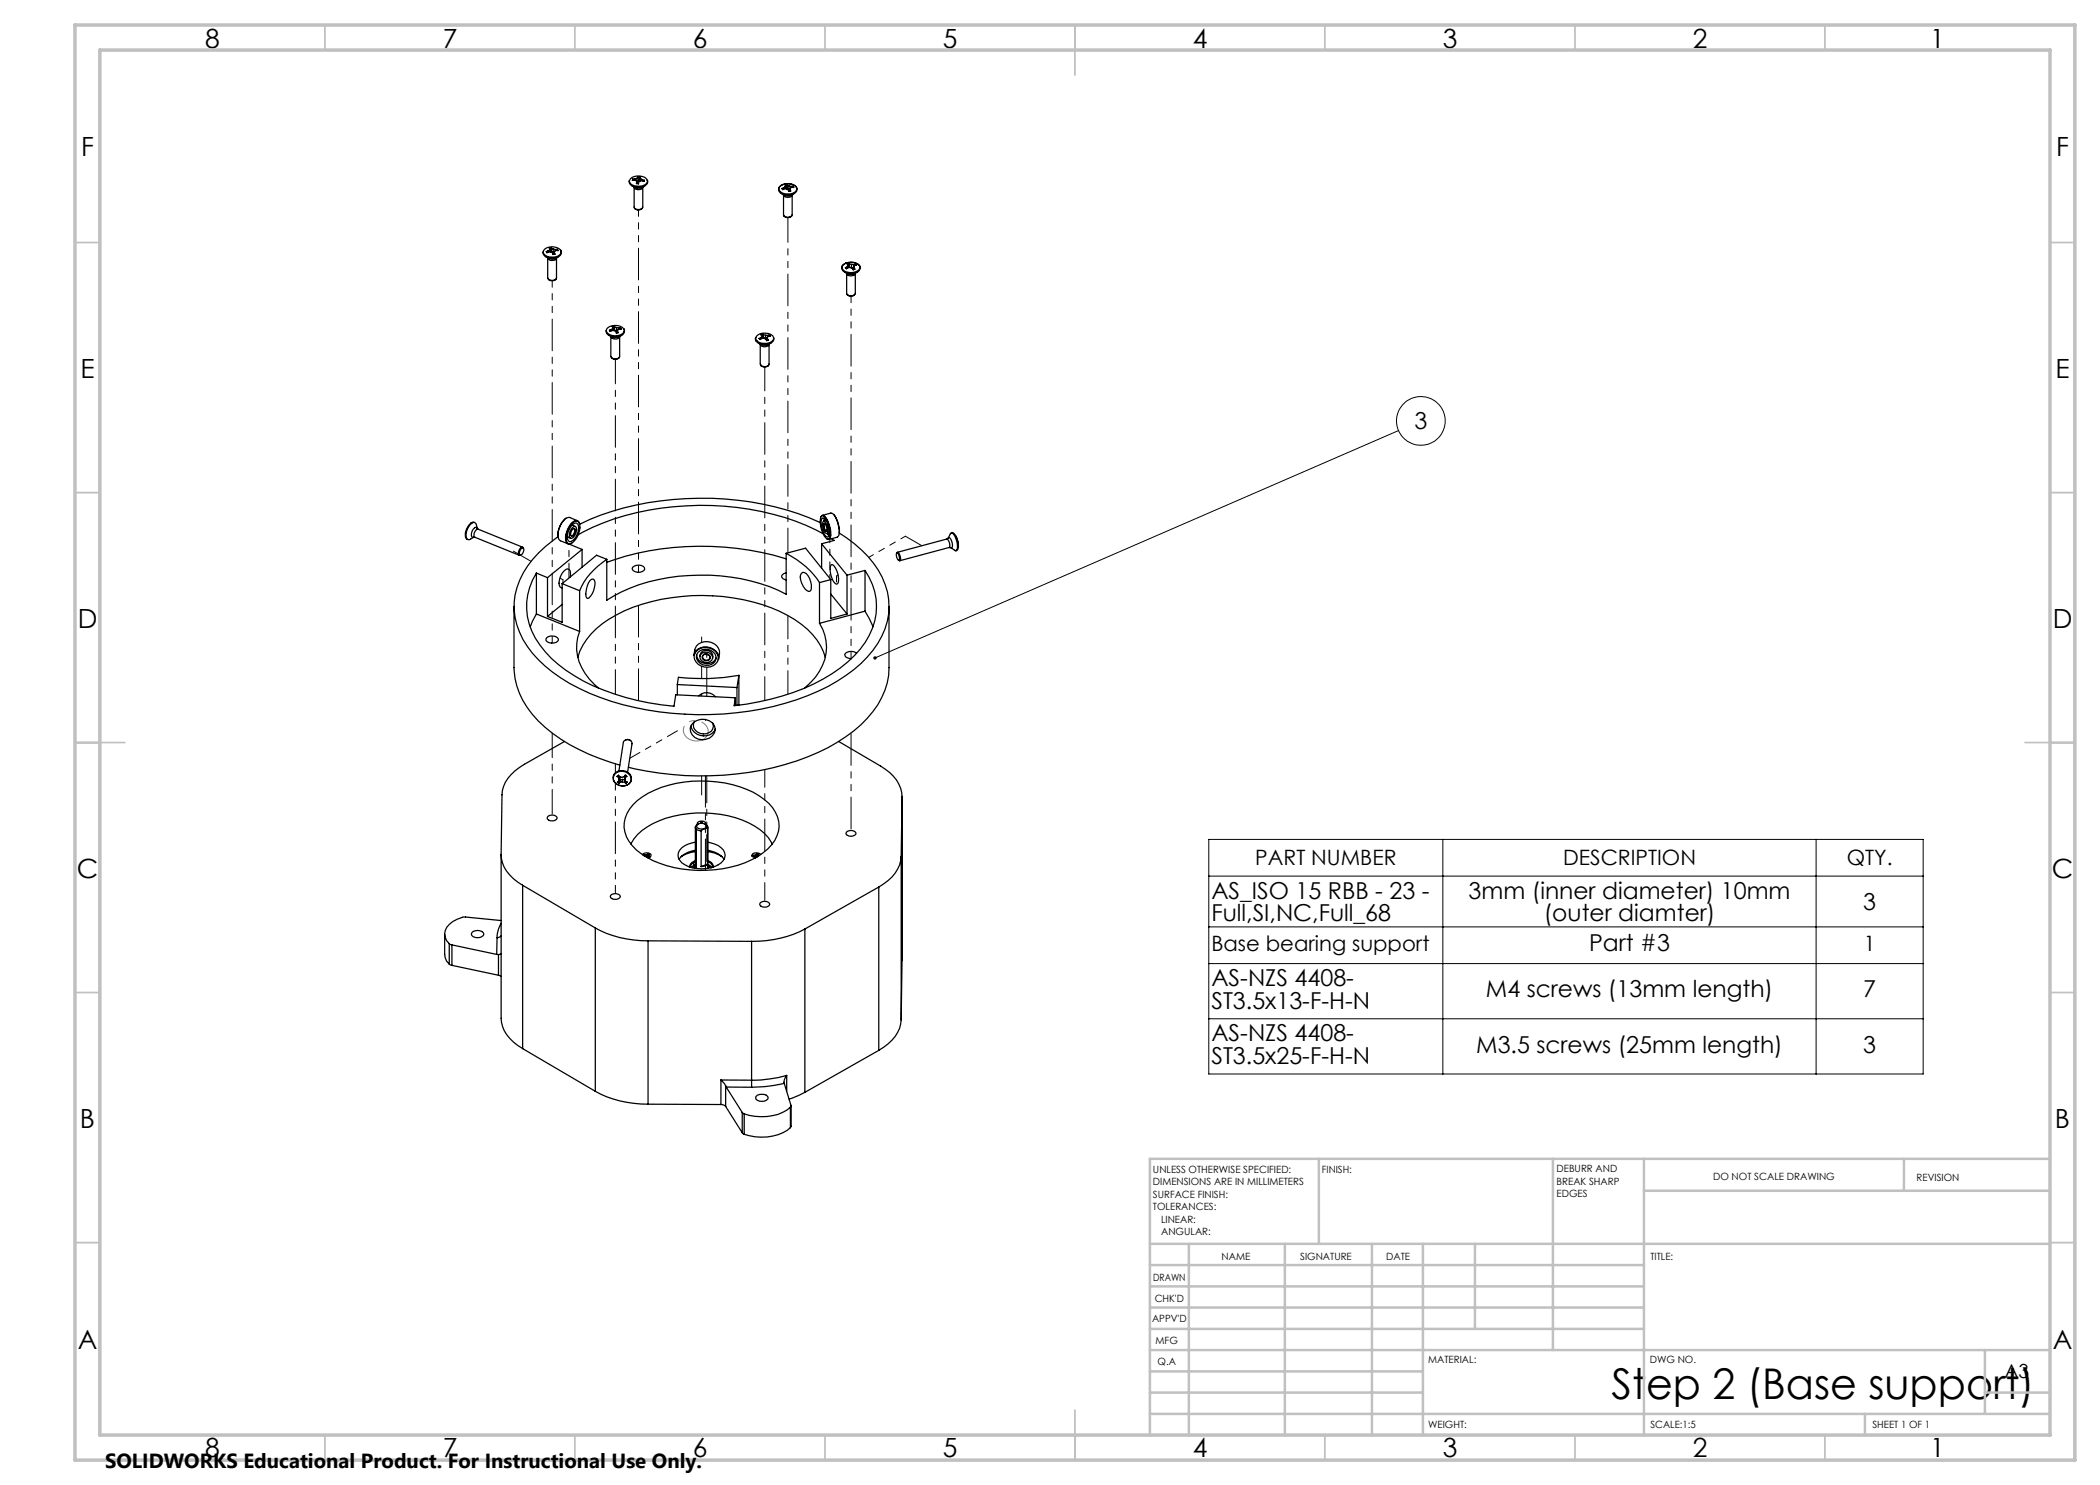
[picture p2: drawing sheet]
<svg xmlns="http://www.w3.org/2000/svg" width="420mm" height="297mm" viewBox="0 0 420 297" stroke-linecap="round" stroke-linejoin="round" font-family="sans-serif">
<path d="M139.9 148.1a1.95 1.95 0 0 0 1.7-1.9 1.95 1.95 0 0 0-1.6-1.9 2.26 2.26 0 0 0-3.3 2.1 2.67 2.67 0 0 0 3.2 1.7" fill="none" stroke="#808080" stroke-width=".2" stroke-dasharray="15.2 1.3 1.3 1.3" stroke-dashoffset="10" stroke-linecap="butt"/>
<g fill="none" stroke="#000" stroke-width=".2">
<path d="M279.7 86.1l-104.7 45.5M241.8 167.9h142.8v46.9h-142.8zM241.8 175.2h142.8M288.6 167.9v46.9M363.2 167.9v46.9M241.8 185.4h142.8M241.8 192.7h142.8M241.8 203.8h142.8"/>
<circle cx="284.2" cy="84.2" r="4.9"/>
</g>
<g fill="none" stroke="#c0c0c0" stroke-width=".35">
<path d="M65 5v5M115 5v5M165 5v5M215 5v10M265 5v5M315 5v5M365 5v5M15 48.5h5M410 48.5h5M15 98.5h5M410 98.5h5M15 148.5h10"/>
<path d="M405 148.5h10M15 198.5h5M410 198.5h5M15 248.5h5M410 248.5h5M65 287v5M115 287v5M165 287v5M215 282v10M265 287v5M315 287v5M365 287v5"/>
</g>
<g fill="none" stroke="#c0c0c0" stroke-width=".5">
<path d="M263.8 231.8v17M310.6 231.8v38.2M328.8 231.8v55.2M328.8 238.2h81.2M380.8 231.8v6.4M410 231.8h-180v55.2M230 248.8h180M230 257.3h98.8M230 253h98.8M237.8 248.8v38.2M257 248.8v38.2M274.4 248.8v38.2"/>
<path d="M284.6 248.8v38.2M295 248.8v17M230 265.8h98.8M230 261.5h98.8M230 278.5h54.6M230 274.3h54.6M230 270h180M397 278.5h13M397 270v12.8M230 282.8h180M373 282.8v4.2"/>
</g>
<path d="M15 5h400v287h-400zM20 10h390v277h-390z" fill="none" stroke="#c0c0c0" stroke-width=".7"/>
<path d="M174.8 131.3a.34 .34 0 0 1 .5 .1 .34 .34 0 0 1-.1 .5 .34 .34 0 0 1-.5-.2l.3-.1-.3 .1z" fill="#000"/>
<g fill="none" stroke="#000" stroke-width=".25">
<path d="M125.8 36.2a1.51 1.51 0 0 0 1.7 1.3M126.1 35.8a2.5 2.5 0 0 1 3.2 0 .68 .68 0 0 1 0 .9 2.39 2.39 0 0 1-3.4-.3v-.2zM126.4 37.1a1.89 1.89 0 0 0 2.6 0l-.5 .3-1 .1M126.5 35.8h.4M126.5 35.8v.3l.5-.1 .2 .1 .2 .3M126.5 35.8l.1 .3M126.8 37.4a.99 .99 0 0 0 1.8 0v4a.98 .98 0 0 1-1.8 0zM126.9 35.8v.2M127.4 35.7l-.5 .1M127.4 36.3h.1M127.4 35.7v.6M127.4 36.4l-.1 .2a.22 .22 0 0 0 .3 .2 .22 .22 0 0 0 .1-.4"/>
<path d="M127.4 36.4l.1 .3M127.7 35.3l.4 .1-.1 .1M127.7 35.3v.2M127.7 35.5l-.3 .2M127.7 35.5v.6M127.7 35.3v.6M127.7 36.4v.4M127.7 35.9v.2M127.7 35.9h.2M127.7 36.1l-.3 .2M128 35.5l.1 .3M128 35.5v.7"/>
<path d="M128.1 35.8l.4 .1M128.1 35.8v.4M128.5 35.9l.3 .1v.3l-.6-.1-.5 .2M128.5 35.9v.3M129.5 36.1a1.16 1.16 0 0 1-1.3 1.3l-.7 .1M155.8 37.8a.91 .91 0 0 0 .7 1 2.52 2.52 0 0 0 2.8-.5l.1-.5M156.1 37.2a2.44 2.44 0 0 1 3.2 .3 1 1 0 0 1-1.1 1.3 1.92 1.92 0 0 1-2.4-1zM156.3 38.7a1.92 1.92 0 0 0 2.6 0M156.7 39a1 1 0 0 0 1.7 0v3.9a.97 .97 0 0 1-.8 .6 .97 .97 0 0 1-.9-.6zM156.8 37.6h-.3a.15 .15 0 0 0 0 .3 .15 .15 0 0 0 .2-.1l.6-.1 .3 .2a.33 .33 0 0 0 .2 .4 .33 .33 0 0 0 .4-.1l-.2-.3M156.8 37.6v.2M157 36.8a2.04 2.04 0 0 1 2.4 .9"/>
<path d="M157 36.8a1.54 1.54 0 0 0-1.3 .9M157.1 37.3l-.3 .3M157.1 37.3v.4M157.2 37.1l-.1 .2M157.2 37.1v.6M157.3 37.5h-.1M157.3 37.5l.1 .1M157.4 37.6l.4 .2M157.4 36.9v.1M157.4 36.9l-.4 .1 .2 .1M157.4 36.9l-.1 .6M157.4 37l.4 .2"/>
<path d="M157.4 37v.6M157.8 37.8l.2 .1M157.8 37.2l.5 .1M157.8 37.2v.6M158 37.9l-.1 .3M158.3 37.3v.2M158.6 37.2l.2 .3h-.5l-.3 .4M158.6 37.2l-.3 .1M158.6 37.2v.3M108.6 50.4a1.08 1.08 0 0 0 1.3 1.2 1.82 1.82 0 0 0 2.4-1.1v-.1M109 49.8a2.49 2.49 0 0 1 3.1 .3 1.02 1.02 0 0 1-1.1 1.3 1.92 1.92 0 0 1-2.4-1zM109.1 51.3a1.97 1.97 0 0 0 2.6 0"/>
<path d="M109.5 51.6a1.03 1.03 0 0 0 1.8 0v4a.99 .99 0 0 1-1.8 0zM109.6 50.2l-.2 .1a.15 .15 0 0 0 0 .2 .15 .15 0 0 0 .2-.1h.5l.4 .1a.33 .33 0 0 0 .1 .4 .33 .33 0 0 0 .4-.1l-.2-.3M109.6 50.2v.2M109.6 55.8a1 1 0 0 0 1.6 0M109.9 49.9l-.3 .3M109.9 49.9l.1 .5M110 49.7l-.1 .2M110 49.7l.1 .7M110.1 50.1h.1M110.2 50.1v.2M110.2 49.5l.1 .2M110.2 49.5l-.3 .1 .1 .1"/>
<path d="M110.2 50.3l.4 .2M110.2 49.5v.6M110.3 49.7l.4 .1M110.3 49.7l-.1 .6M110.6 50.5h.2M110.7 49.8l.4 .1M110.7 49.8l-.1 .7M110.8 50.5v.4M111.1 49.9l.1 .2M111.5 49.9l.1 .2h-.4a.37 .37 0 0 0-.4 .4M111.5 49.9h-.4M111.5 49.9v.2"/>
<path d="M112.2 50.1l.1 .2M126.9 41.6a1.05 1.05 0 0 0 1.6 0M156.8 43.1a1 1 0 0 0 1.6 0M168.4 53.4a.98 .98 0 0 0 1.1 1.2 2.08 2.08 0 0 0 2.5-.8v-.4M168.5 53.1a2.42 2.42 0 0 1 3.4 .1 .94 .94 0 0 1-.8 1.2 2.33 2.33 0 0 1-2.6-.7l-.1-.3zM168.9 54.4a1.87 1.87 0 0 0 2.6 0M169.2 52.6a2.28 2.28 0 0 1 2.8 .8M169.2 52.6a1.17 1.17 0 0 0-.8 .8M169.3 54.7a.98 .98 0 0 0 1.8 0v4a1 1 0 0 1-1.8 0zM169.4 58.9a1.03 1.03 0 0 0 1.6 0M169.4 53.4l-.2 .1a.19 .19 0 0 0 .1 .3 .19 .19 0 0 0 .2-.3h.6l.3 .2a.33 .33 0 0 0 .3 .2 .33 .33 0 0 0 .3-.1l-.3-.2M169.4 53.4v.3"/>
<path d="M169.7 52.9v.2M169.7 53.1l-.3 .3M169.7 52.9v.6v-.4M169.7 53.2h.1M169.7 53.2l.2 .2M169.8 52.7l.1 .1M169.8 52.7l-.4 .1 .3 .1M169.8 52.7l-.1 .5M169.9 53.4l.4 .1M169.9 52.8l.4 .1M169.9 52.8v.6M170.3 53.5h.4"/>
<path d="M170.3 52.9h.5M170.3 52.9v.6M170.7 53.3v.3M170.7 53.3l-.1 .6M170.7 53.6v.3M170.8 52.9v.3M171.1 52.8l.2 .3h-.3l-.3 .2M171.1 52.8l-.3 .1M171.1 52.8v.3M121.2 66.1a.87 .87 0 0 0 .8 1.1 2.45 2.45 0 0 0 2.8-.6l.1-.5M121.6 65.5a2.54 2.54 0 0 1 3.1 .3 .82 .82 0 0 1-.5 1.1 2.16 2.16 0 0 1-3-.8zM121.7 67a1.97 1.97 0 0 0 2.7 0"/>
<path d="M122.2 67.3a1.03 1.03 0 0 0 1.7 0v4a1.03 1.03 0 0 1-1.7 0zM122.3 65.9l-.1 .1a.17 .17 0 0 0-.3 0 .17 .17 0 0 0 .1 .3 .17 .17 0 0 0 .2-.1l.6-.1 .3 .1a.3 .3 0 0 0 .2 .4 .3 .3 0 0 0 .3-.1l-.1-.3M122.3 71.5a1 1 0 0 0 1.6 0M122.3 65.9v.2M122.6 65.7l-.3 .2M122.6 65.7v.4M122.6 65.4v.3M122.6 65.4l.1 .7M122.8 65.8h-.1M122.8 65.8v.2M122.8 65.3l.1 .1M122.8 65.3h-.4l.2 .1"/>
<path d="M122.8 66l.5 .2M122.8 65.3v.5M122.9 65.4l.4 .1M122.9 65.4l-.1 .6M123.3 66.2h.2M123.3 65.5l.5 .1M123.3 65.5v.7M123.5 66.2l-.1 .4M123.8 65.6v.2M124.1 65.6l.1 .2h-.4l-.3 .4M124.1 65.6h-.3M124.1 65.6v.2"/>
<path d="M124.8 65.8l.1 .2M151.1 67.6l.2 .7M151.3 67.2a2.37 2.37 0 0 1 3.4 .2 .73 .73 0 0 1-.4 1 2.49 2.49 0 0 1-3.1-.5zM151.6 68.6l.7 .3a1.85 1.85 0 0 0 1.9-.3M152 68.9a1.01 1.01 0 0 0 1.8 0v3.9a.99 .99 0 0 1-1.8 0zM152.2 67.6l-.3 .1a.2 .2 0 0 0 .2 .2 .2 .2 0 0 0 .2-.2h.5a.48 .48 0 0 1 .5 .4l.4-.1-.2-.2M152.2 73a.97 .97 0 0 0 1.5 0M152.2 67.6v.2M152.4 67v.3M152.4 67.3l-.2 .3M152.4 67l.1 .7M152.4 67.3l.1 .4"/>
<path d="M152.5 67.4h.1M152.5 67.4l.1 .2M152.5 66.8l.2 .2M152.5 66.8l-.3 .2h.2M152.5 66.8v.6M152.6 67.6l.5 .1M152.7 67l.4 .1M152.7 67l-.1 .6M153.1 67.7h.3M153.1 67.1h.5M153.1 67.1v.6M153.5 67.4v.4"/>
<path d="M153.5 67.4l-.1 .7 .1-.3M153.6 67.1v.2M153.8 67l.3 .2h-.4l-.2 .2M153.8 67l-.2 .1M153.8 67v.2M154.8 67.7a1.19 1.19 0 0 1-1.5 1.2 2.22 2.22 0 0 1-2.1-.8M93.1 106.7a1.09 1.09 0 0 0 .3 1.2M94 104.9l.7-.4a.52 .52 0 0 1 .6 .4l.2 .8-.1-.2a1.27 1.27 0 0 0-1.1 1.7l.1 .2h.4l-.7 .4a.51 .51 0 0 1-.8-.1 2.9 2.9 0 0 1 .7-2.8zM94.8 107.4l.2 .1M94.8 104.5a2.25 2.25 0 0 0-1.7 2.2M95 107.5l8.9 3.6M95.5 105.7l.1 .1"/>
<path d="M95.6 105.8a1.13 1.13 0 0 0-.6 1.7M95.6 105.8l8.9 3.6M104.4 109.6h.1a.87 .87 0 0 1-.5 1.4l-.1-.7zM104.7 109.6l-.1-.1a.97 .97 0 0 0-.8 1.5h.3M107.3 114.6a12.7 12.7 0 0 0 1.7 15.7 31.2 31.2 0 0 0 13.8 8.5 50.7 50.7 0 0 0 12 2.4l.3-2.2 12 .6M107.3 114.6l2.2 .9M107.3 114.6v8.2M109.5 115.5v7.8M112.4 116.7l3.5 1.4M112.4 116.7v7.8l-2.9-1.2M113.2 103.6a4.2 4.2 0 0 0-1.5 3.9M113.5 107.3l.6 .4"/>
<path d="M113.8 108.8l2.6 1.1M114.1 115.4a1.3 1.3 0 0 0-.6-1.6 3 3 0 0 0-1.5 3.6l.4 .2M114.3 104.8a1.09 1.09 0 0 1 1.4-.5 3.6 3.6 0 0 1-1.7 4.5 .9 .9 0 0 1-.8-1.2 4.4 4.4 0 0 1 1.1-2.8zM114.4 105.1l.7 .2M114.4 105.6l.6-.3a.84 .84 0 0 1 .2 1.2 1.2 1.2 0 0 1-1.2 1.1 1.8 1.8 0 0 1 .4-2zM114.5 104.9l.6-.3a.87 .87 0 0 1 .6 1.2 2.73 2.73 0 0 1-1.8 2.5 1.87 1.87 0 0 1 0-2.5zM114.5 105.9l.3-.2a.95 .95 0 0 1-.6 1.5l-.1-.4zM114.8 105.8a1 1 0 0 1-.5 1.3M115.5 104.1l-1.6-.6a1.54 1.54 0 0 0-1.5 1.1 3.5 3.5 0 0 0-.6 3.3l.3 .3 1.5 .6M115.9 104.8a.7 .7 0 0 0-.9-.7 4 4 0 0 0-1.7 4.4 .73 .73 0 0 0 1 .1M115.9 118.1v8.2M116.4 109.9l-6.9 5.6"/>
<path d="M116.4 109.9v3.5M118 116.1l.6-.3a1.34 1.34 0 0 1 .3 1.7 3.2 3.2 0 0 1-1.4 2.2 1.03 1.03 0 0 1-.3-1.3 4.7 4.7 0 0 1 .8-2.3zM121.4 111.9a14.1 14.1 0 0 0-5.5 6.2M121.4 111.9l-2.1-.8-6.9 5.6M126.6 113.4a1.7 1.7 0 0 1 2.3 .1v.3a1.42 1.42 0 0 1-2.5-.1zM157.2 110.7v8.1a39.2 39.2 0 0 0-25.5-2.9 30.1 30.1 0 0 0-10.3 4.1v-8.1M157.2 110.7a16.8 16.8 0 0 1 6.7 5.8M157.2 111.8a57.9 57.9 0 0 0-35.8 .7M157.2 114.6l-.4 .1-.5 .5a.92 .92 0 0 0 .9 .8M157.2 110.7l3.9-1.1 5.1 6.3M160.3 114.7l.2-.2a2.49 2.49 0 0 1 1.8 2.5l-.1 1-.2 .2a1.41 1.41 0 0 1-1.4-1 2.73 2.73 0 0 1-.3-2.5zM163.9 116.5v8.2"/>
<path d="M164.1 104.6a59.1 59.1 0 0 0-34.5-4.1 51 51 0 0 0-13.7 4.3M164.2 103.4l.2-.3a.94 .94 0 0 1 1.1 .9l.4 1.2a2.52 2.52 0 0 1-.2 2.7l-.3-.1M164.3 103.2l.3-.1a4.4 4.4 0 0 1 1.2 4.6l-.1 .1a2.73 2.73 0 0 1-1.5-2.3l-.1-.7a2.09 2.09 0 0 1 .2-1.6zM164.3 108.8l5.1 6.2M164.3 108.8v4.8M164.5 103.1l1.7-.5a1.18 1.18 0 0 1 .9 .9l.5 1.2a3.5 3.5 0 0 1 0 2.6l-1.8 .6M164.5 103.6a2.1 2.1 0 0 1 1.3 2.1 1.54 1.54 0 0 1-.3 1.7 3.3 3.3 0 0 1-1.3-2.9l.1-.4zM164.6 104.4l.1-.1a1.97 1.97 0 0 1 .7 2.4 2.06 2.06 0 0 1-.8-2.3zM164.7 106.8a52.7 52.7 0 0 0-30-5.5 48 48 0 0 0-19.1 5.7M164.7 104.8l.1-.1a1.36 1.36 0 0 1 .5 1.6l-.3-.2-.2-.5zM164.9 103.7l-.2 .5M164.9 104.7a1.21 1.21 0 0 0 .4 1.5"/>
<path d="M165.2 104.1l-.5 .2M165.8 107.1h.1M165.9 106.6l-.5 .1 .4 .4M166.2 113.1l.1-.2a2.88 2.88 0 0 1 1.4 2.8l-.2 1.1a.86 .86 0 0 1-1-.8l-.4-1.6zM166.2 115.9l-2.3 .6M166.2 115.9v7.8l3.2-.9M166.2 118.8l3.2 4M166.3 107.7l.5 .4-2.5 .7M166.8 102.9l.4 .6 .4 1.2 .3 1.8M167.9 106.6a20.8 20.8 0 0 1 9.1 10.3 13.9 13.9 0 0 1-3.5 14.5 34.9 34.9 0 0 1-16.4 9.2 61.5 61.5 0 0 1-39.2-2 28.6 28.6 0 0 1-12.5-9.3 13.6 13.6 0 0 1 1.2-17.5 27.8 27.8 0 0 1 5-4.5M169.4 115v7.8M173 114.1a12.7 12.7 0 0 1-1 15.7 31.1 31.1 0 0 1-15.5 9.4 56.3 56.3 0 0 1-9.7 1.9l.3-1.5"/>
<path d="M173 114.1l-3.6 .9M173 114.1v8.1M179.4 110.6l.1-.1a1.16 1.16 0 0 1 .5 1.6h-.3M179.4 110.6a1.28 1.28 0 0 1 .4 1.5 1.23 1.23 0 0 1-.4-1.5zM189.4 107.8a1.41 1.41 0 0 1 .4 1.7l-9.8 2.6M189.4 107.8l-9.9 2.7M189.7 107.6l-.3 .2M189.7 107.6l.6-1a2.45 2.45 0 0 1 1.2 2.1 1.52 1.52 0 0 1-.3 1.4l-1-.6M189.7 107.6v-.1a1.69 1.69 0 0 1 .7 2.1h-.2M189.8 109.5h.3M190.2 109.5v.1M190.5 106.5h-.1"/>
<path d="M190.5 106.6a3.3 3.3 0 0 1 1.1 3.3l-.2 .1M191 110.1h.3M191.1 107.1l.4 1 .2 1.2M102.8 121.3v12.2a15.9 15.9 0 0 0 6.2 12 39.6 39.6 0 0 0 15 7.5M107.3 122.8l-1.3 2.6M107.3 122.8l8.6 3.5M109.3 127.6a1.76 1.76 0 0 1 2.3 .1l.1 .3a1.61 1.61 0 0 1-2.5 .1zM112.4 120.9l-2.9 2.4M115.6 131.5a13.3 13.3 0 0 1 6.2-7.7 36.3 36.3 0 0 1 20.7-4.6 32.5 32.5 0 0 1 17.8 5.7 12.5 12.5 0 0 1 4.8 6.6M115.9 126.3a9.2 9.2 0 0 0 2 9.5l1.8 1.8M135.5 136.9l11.9 .6M135.5 136.9v2.1"/>
<path d="M139.2 130.3a2.56 2.56 0 0 1 2.7-.7 2.56 2.56 0 0 1 1.8 2.2 2.52 2.52 0 0 1-2.6 1.6 2.52 2.52 0 0 1-2.3-2zM139.3 131a2.06 2.06 0 0 0 1.8 1.7 2.06 2.06 0 0 0 2.1-1.1M139.6 130.5a2.16 2.16 0 0 1 3.6 .8 1.88 1.88 0 0 1-1.1 1.7 1.88 1.88 0 0 1-2-.3 1.5 1.5 0 0 1-.5-2.2zM139.8 139.2a2.27 2.27 0 0 1 3.3 .1M140 131.3a1.29 1.29 0 0 1 1.5-1.2 1.29 1.29 0 0 1 1 1.6M140.2 130.9a1.37 1.37 0 0 1 1.4-.4 1.37 1.37 0 0 1 .9 1.2 1.31 1.31 0 0 1-1.4 .8 1.31 1.31 0 0 1-1.1-1.2zM140.5 131.1a.81 .81 0 0 1 1.1-.2 .81 .81 0 0 1 .4 .9 .8 .8 0 0 1-1.1 .3 .8 .8 0 0 1-.4-1zM140.8 130.9a.67 .67 0 0 1 1 .2 .67 .67 0 0 1-.3 .9 .67 .67 0 0 1-.8-.2 .67 .67 0 0 1 .1-.9zM141 130.8l.7 .1M143.7 131.8a2.6 2.6 0 0 0-1.1-3.2 2.6 2.6 0 0 0-3.3 .6l-.3 .8-.2 1.1a2.56 2.56 0 0 1 4.4-.9 1.75 1.75 0 0 1 .5 1.7M147.1 139.6v1.5M147.4 137.5v3.6"/>
<path d="M147.8 135.1a41.6 41.6 0 0 1-12.1 .4l-.2 1.4M147.8 135.1l-.4 2.4M147.8 135.1v5.9M163.9 124.7a9.3 9.3 0 0 1-1.7 11.8l-1.3 1.1M171.3 130.7a1.65 1.65 0 0 0-2.4 .2 1.07 1.07 0 0 0 1.4 .8M173 122.2l1.6 3.2M173 122.2l-9.1 2.5M177.8 121.3v12.2a14.7 14.7 0 0 1-4.3 10.1 34.9 34.9 0 0 1-16.4 9.3 62.7 62.7 0 0 1-31.4 .6M112.9 148.3l-8 4.6a7.6 7.6 0 0 0-4.5 6.1l-.2 11.9a7.4 7.4 0 0 0 4.3 6.2M122.7 155.9l.5 .9M122.7 155.8a1.56 1.56 0 0 1 1.9-1.7 1.58 1.58 0 0 1 1.6 2.1M123.1 154.7a1.89 1.89 0 0 1 1.9-.3 1.89 1.89 0 0 1 1.2 1.6 1.87 1.87 0 0 1-1.7 1.2 1.87 1.87 0 0 1-1.8-1.2v-.5z"/>
<path d="M123.7 155.5l.2 .4M123.8 156.3l-.3 .1 .3 .3M123.8 154.2l.9-5.7a.9 .9 0 0 1 .9-.6 .9 .9 0 0 1 .8 .9l-.9 5.6M123.8 156.2h.1M123.8 155.2l-.1 .3M123.9 155.9l-.1 .4M123.9 156.2l-.1 .5M123.9 155.4l.4 .1 .5-.1a.31 .31 0 0 1 .2-.3 .31 .31 0 0 1 .4 .2l-.3 .2M123.9 155.4a.27 .27 0 0 0-.2-.4 .27 .27 0 0 0-.3 .3l.3 .2M124 155.4v.1M124 156.5l-.2 .2M124 156l-.1 .2"/>
<path d="M124 155.5l-.2 .8M124 155.5l-.1 .4M124 156v.5M124.5 156.4l-.5 .1M124.5 156.4l.4 .1M124.5 155.9l.5 .1M124.5 155.9l-.5 .1M124.5 155.9v.5M124.9 156.5l.3 .2M125 155.9l.1 .4 .3 .1-.2 .3M125 156l-.1 .5M125.1 155.5l-.1 .4"/>
<path d="M125.1 155.1h.1M125.1 155.1v.4M125.1 155.1l-.1 .8M125.1 148l.4-.1 .7 .2M125.2 156.3v.4M126.2 156.3a1.98 1.98 0 0 1-3 .5M138.2 145.2a2.65 2.65 0 0 0 2.3 2 2.65 2.65 0 0 0 2.6-1.4M138.8 144.4a2.79 2.79 0 0 1 4.1 .8 2.21 2.21 0 0 1-2.4 2.8 2.13 2.13 0 0 1-2.2-3zM138.8 144.4a1.89 1.89 0 0 0 .5 1.9 1.89 1.89 0 0 0 2 .5 1.54 1.54 0 0 0 1.2-2.3M167.7 148.3l8.4 4.9a7.4 7.4 0 0 1 4.3 6.1l-.2 12M180.4 159.3v32.7l-.2 12M100.2 171v32.7a7.4 7.4 0 0 0 4.3 6"/>
<path d="M104.5 177.1l14.6 8.5M104.5 177.1v32.6M109.5 163.4a1.28 1.28 0 0 1 1.9 .2 1.14 1.14 0 0 1-2 0zM122.1 179.1a1.25 1.25 0 0 1 2 .2 1.18 1.18 0 0 1-2 0zM126.2 168.8a9.8 9.8 0 0 1 5.6-4.6 23 23 0 0 1 19.2 1 8.5 8.5 0 0 1 3.4 3.6M126.6 160.9a18.9 18.9 0 0 1 13.5-4.7 21.7 21.7 0 0 1 11.7 3 7.4 7.4 0 0 1 4 6.1 6.9 6.9 0 0 1-3.2 5.3 22.4 22.4 0 0 1-16.2 3.2 16.2 16.2 0 0 1-9.9-4.6 5.7 5.7 0 0 1 .1-8.3zM128.5 170.9l.2-.2 .7-.1a.64 .64 0 0 1 .8 .6l-.7 .4M128.7 171h.2M128.7 171h-.1M128.7 171v.1M128.9 171v.2l-.1-.1M129.3 171h-.4"/>
<path d="M129.3 171v.4M129.4 171.4l.5 .1M129.5 170.9l-.2 .1M129.5 170.9l.1 .5M129.6 171.4h-.3M129.6 170.8l.3 .1-.2 .1M129.6 170.8l-.1 .1M129.6 170.8v.4M129.6 171.4h.1M129.6 171.2l.1 .1M129.6 171.2v.2M129.7 171.1l.2 .2"/>
<path d="M129.7 171v.1M129.7 171.1v.3M129.7 171l-.1 .4M129.9 171.3l.1 .1M129.9 171.3v.1M136.6 171.1l-.3 .2M138.7 172.5l-.4 .3-.2 .7M138.7 173.1l-.4 .4M138.7 173.1h.1M138.7 173.1l.4-.2-.4 .2M138.7 172.5v.6M138.8 173.5l.2 .2"/>
<path d="M139 170.1a4.5 4.5 0 0 0-3.2 1.8M139.1 168.4a4.1 4.1 0 0 0-3.4 2.1 2.01 2.01 0 0 0 1.3 2.5 7.1 7.1 0 0 0 7.2-.4 1.82 1.82 0 0 0 0-3.1 5.6 5.6 0 0 0-2.6-1.1M139.1 170.3a7.2 7.2 0 0 0-2.9 1M139.1 172.2a1.44 1.44 0 0 0-1.2 1.2M139.1 173.3l-.7 .2M139.1 165.4v8.3M139.1 172.3l-.4 .2M139.3 165.8l.5 .3 .4 .1M139.3 165.8v7.9M139.5 164.9h.1M139.5 164.9v-.2a.97 .97 0 0 1 1.7 0l-.1 .2M139.6 164.8l-.1 .1"/>
<path d="M139.6 164.8l-.5 .5v.3l.2 .2M140.2 164.6v-.1h.2v.1M140.2 164.6l-.1 .1M140.2 164.6v.1M140.2 166.2v7.1M140.4 164.6l.1 .1M140.4 164.6v.1M140.9 165.7l-.7 .5M141 164.8l.4 .3M141 164.8h.1M141.1 164.8v.1M141.1 164.9a1.18 1.18 0 0 0-1.8 .4 1.3 1.3 0 0 0 1.6 .4"/>
<path d="M141.1 164.9a.47 .47 0 0 1 .2 .5 .47 .47 0 0 1-.4 .3M141.1 164.9l.3 .2M141.4 165.1l.2 .3-.1 .3M141.5 172.8a1.45 1.45 0 0 1-1.3 .5M141.5 165.7h-.6M141.5 165.7v7.1M141.5 172.8l-1.3 .5M141.6 170.3a6.1 6.1 0 0 1 2.8 1M141.6 172.2a1.29 1.29 0 0 1 1.1 1.2M141.6 172.3a1.36 1.36 0 0 1 1 1.2M141.6 165.4v8.3M141.6 173.1l.1 .1"/>
<path d="M141.6 170.1a4.5 4.5 0 0 1 3.2 1.8M141.7 173.2l.5 .4-.6-.3M141.7 173v.2M142 173.1l-.4-.2 .8 .6M144.1 171.1l.3 .2M150.5 171.1l-.1 .1h.3l.3 .3M150.5 171.1h.2M150.5 171.1v.1M150.7 171.1v.1M151 171.5v.1M151 171.5h.1M151.1 171l-.4 .1"/>
<path d="M151.1 171v.5M151.3 170.9l-.2 .1M151.3 170.9l.1 .4M151.3 170.8h.4l-.2 .1M151.3 170.8v.1M151.3 170.8l.1 .4M151.4 171.3l-.3 .2M151.4 171.2v.1M151.4 171.2h.1M151.5 170.9l.1 .2M151.5 170.9v.4M151.6 171.1l.1 .1"/>
<path d="M151.6 171.1v.2M152.1 170.9a1.1 1.1 0 0 0-1.7 .2 .71 .71 0 0 0 .7 .5M169.3 166.5a1.22 1.22 0 0 1 1.9 .2 1.18 1.18 0 0 1-2 0zM175.8 177.4l-14.8 8.4M175.8 177.4v32.7M180.2 171.3a7.6 7.6 0 0 1-4.4 6.1M180.2 171.3v32.7M88.9 186.8v4.1l.4 1.3 .6 .6M89.9 188.7l.5 .3M89.9 192.8l.5 .3M89.9 188.7v4.1M90.4 189v4.1"/>
<path d="M90.4 189l8.9 1.9M90.4 193.1l9.3 1.9M94.6 186.3a1.52 1.52 0 0 1 2.2 .5 1.46 1.46 0 0 1-2.5 0zM99.3 190.9h.4M99.4 187.5l-.1 3.4M99.7 195l.5 .3M99.7 190.9v4.1M100.2 184.1l-7.4-.7a5.4 5.4 0 0 0-3.8 2.7 2.54 2.54 0 0 0 .9 2.6M100.2 190.8l-.5 .1M100.2 184.7l-.5 1.1-.3 1.7M100.2 187.2l-.8 .3M119.1 185.6a21.2 21.2 0 0 0 10.5 2.6"/>
<path d="M119.1 185.6v32.7M129.6 188.2l20.7 .1M129.6 188.2v32.6M150.3 188.3v27.7M152 180.6a1.28 1.28 0 0 1 2 .2 1.14 1.14 0 0 1-2.1 0zM161 185.8a22.3 22.3 0 0 1-10.7 2.5M161 185.8v32.7M104.5 209.7l14.6 8.6M119.1 218.3a21.2 21.2 0 0 0 10.5 2.5M144.2 216l.9 1.2M144.2 216h6.1M144.2 216v4.9"/>
<path d="M145.1 217.2l.1 .2M145.1 217.2v4.1M145.2 217.4h5.1M145.2 217.4l3.2 5.1M150.3 216v1.4M151.2 219.3a1.81 1.81 0 0 1 2.3 0l.1 .3a1.51 1.51 0 0 1-2.4 .2zM156.8 216.7a29.2 29.2 0 0 1-6.5 .7M156.8 216.7l1.4 4.4-.1 .3M157.3 215.1a25.8 25.8 0 0 1-7 .9M157.3 215.1l-.1 .2a1.56 1.56 0 0 0-.4 1.4M157.3 215.1v3.1M161 218.5l-3.2 1.3"/>
<path d="M175.8 210.1l-14.8 8.4M180.2 204a7.6 7.6 0 0 1-4.4 6.1M129.6 220.8l14.6 .1M144.2 220.9l.5 .1 .4 .3M145.1 221.3l3.3 5.3M148.4 222.5l.4 .3M148.4 226.6l.4 .3M148.4 222.5v4.1M148.8 222.8v4.1M158.1 221.4a9.6 9.6 0 0 1-9.3 1.4M158.1 225.5a9.6 9.6 0 0 1-9.3 1.4M158.1 221.4v4.1"/>
<path d="M158.2 221.2v4.1l-.1 .2"/>
</g>
<path d="M141.4 172.3v-17.1" fill="none" stroke="#000" stroke-width=".2" stroke-dasharray="6.3 1.3 1.3 1.3 1.3 1.3" stroke-dashoffset=".9"/>
<g fill="none" stroke="#000" stroke-width=".2" stroke-dasharray="6.3 1.3 1.3 1.3 1.3 1.3">
<path d="M106.2 112.3l-3.5-2.1M112.6 115.9l-.6-.3M112.6 116.6v-.7M167.3 115.2l.3-.2M167.3 116.4v-1.2M181.1 107.2l3.3 1.9M140.3 139.2v-.5M140.3 135.7v-2.5M140.3 128.5v-1.1M141.4 139.2v-5.7M141.4 131.5v-.6M123.1 154.5v-1.8"/>
<path d="M127.7 140.1v-19M140.3 159v-3.8M141.1 144.1v-.2"/>
</g>
<path d="M166 115.6v-7.8" fill="none" stroke="#000" stroke-width=".2" stroke-dasharray="6.3 1.3 1.3 1.3 1.3 1.3" stroke-dashoffset="5.6"/>
<path d="M113.8 115.6v-6.8" fill="none" stroke="#000" stroke-width=".2" stroke-dasharray="6.3 1.3 1.3 1.3 1.3 1.3" stroke-dashoffset="3.4"/>
<path d="M135.5 146.2l-9.5 5.5" fill="none" stroke="#000" stroke-width=".2" stroke-dasharray="6.3 1.3 1.3 1.3 1.3 1.3" stroke-dashoffset="4"/>
<path d="M141.1 174.1v-18.9" fill="none" stroke="#000" stroke-width=".2" stroke-dasharray="6.3 1.3 1.3 1.3 1.3 1.3" stroke-dashoffset=".1"/>
<path d="M173.8 111.5l7.3-4.3" fill="none" stroke="#000" stroke-width=".2" stroke-dasharray="6.3 1.3 1.3 1.3 1.3 1.3" stroke-dashoffset="5.3"/>
<path d="M157.6 138.8v-15.7M153 140.1v-66.7" fill="none" stroke="#000" stroke-width=".2" stroke-dasharray="6.3 1.3 1.3 1.3 1.3 1.3" stroke-dashoffset="1.6"/>
<path d="M157.6 110.6v-67.1M123.1 138.8v-66.9M110.4 162.8v-16.2" fill="none" stroke="#000" stroke-width=".2" stroke-dasharray="6.3 1.3 1.3 1.3 1.3 1.3" stroke-dashoffset="1.4"/>
<path d="M127.7 114.4v-72.4M110.4 128.6v-72.5M170.2 131.7v-72.5" fill="none" stroke="#000" stroke-width=".2" stroke-dasharray="6.3 1.3 1.3 1.3 1.3 1.3" stroke-dashoffset="5"/>
<path d="M170.2 165.9v-19.3" fill="none" stroke="#000" stroke-width=".2" stroke-dasharray="6.3 1.3 1.3 1.3 1.3 1.3" stroke-dashoffset="-.1"/>
<path d="M153 180.1v-26.2" fill="none" stroke="#000" stroke-width=".2" stroke-dasharray="6.3 1.3 1.3 1.3 1.3 1.3" stroke-dashoffset="2.8"/>
<path d="M123.1 178.5v-21.9" fill="none" stroke="#000" stroke-width=".2" stroke-dasharray="6.3 1.3 1.3 1.3 1.3 1.3" stroke-dashoffset="4.9"/>
<text font-size="8.5" x="322.3" y="279.7">Step 2 (Base support)</text>
<g font-size="5.3">
<text x="41" y="9.5">8</text>
<text x="88.5" y="9.5">7</text>
<text x="138.5" y="9.5">6</text>
<text x="188.5" y="9.5">5</text>
<text x="238.5" y="9.5">4</text>
<text x="288.5" y="9.5">3</text>
<text x="338.5" y="9.5">2</text>
<text x="386" y="9.5">1</text>
<text x="16.2" y="31.2">F</text>
<text x="411.2" y="31.2">F</text>
<text x="16.1" y="75.5">E</text>
<text x="411.1" y="75.5">E</text>
<text x="15.5" y="125.5">D</text>
<text x="410.5" y="125.5">D</text>
<text x="15.4" y="175.5">C</text>
<text x="410.4" y="175.5">C</text>
<text x="16" y="225.5">B</text>
<text x="411" y="225.5">B</text>
<text x="15.5" y="269.7">A</text>
<text x="410.5" y="269.7">A</text>
<text x="41" y="291.5">8</text>
<text x="88.5" y="291.5">7</text>
<text x="138.5" y="291.5">6</text>
<text x="188.5" y="291.5">5</text>
<text x="238.5" y="291.5">4</text>
<text x="288.5" y="291.5">3</text>
<text x="338.5" y="291.5">2</text>
<text x="386" y="291.5">1</text>
</g>
<g font-size="4.7">
<text x="282.9" y="85.8">3</text>
<text x="242.3" y="179.7">AS_ISO 15 RBB - 23 -</text>
<text x="293.7" y="179.7">3mm (inner diameter) 10mm</text>
<text x="242.3" y="184.2">Full,SI,NC,Full_68</text>
<text x="308.7" y="184.2">(outer diamter)</text>
<text x="372.6" y="182">3</text>
<text x="317.8" y="190.3">Part #3</text>
<text x="242.3" y="197.2">AS-NZS 4408-</text>
<text x="242.3" y="201.7">ST3.5x13-F-H-N</text>
<text x="297.2" y="199.5">M4 screws (13mm length)</text>
<text x="372.6" y="199.5">7</text>
<text x="242.3" y="208.3">AS-NZS 4408-</text>
<text x="242.3" y="212.8">ST3.5x25-F-H-N</text>
<text x="295.2" y="210.5">M3.5 screws (25mm length)</text>
<text x="372.6" y="210.5">3</text>
</g>
<g font-size="4.2">
<text x="251.1" y="173.1">PART NUMBER</text>
<text x="312.6" y="173.1">DESCRIPTION</text>
<text x="369.4" y="173.1">QTY.</text>
<text x="242.3" y="190.2">Base bearing support</text>
<text x="372.8" y="190.2">1</text>
</g>
<text font-size="4.1" x="21" y="293.7">SOLIDWORKS Educational Product. For Instructional Use Only.</text>
<text font-size="3.9" x="400.9" y="275.5">A3</text>
<g font-size="2">
<text x="230.6" y="234.6">UNLESS OTHERWISE SPECIFIED:</text>
<text x="230.6" y="237.1">DIMENSIONS ARE IN MILLIMETERS</text>
<text x="230.6" y="239.6">SURFACE FINISH:</text>
<text x="264.4" y="234.6">FINISH:</text>
<text x="311.3" y="234.5">DEBURR AND</text>
<text x="311.3" y="237">BREAK SHARP</text>
<text x="311.3" y="239.5">EDGES</text>
<text x="342.6" y="236">DO NOT SCALE DRAWING</text>
<text x="383.3" y="236.2">REVISION</text>
<text x="230.6" y="242.1">TOLERANCES:</text>
<text x="232.2" y="244.6">LINEAR:</text>
<text x="232.2" y="247.1">ANGULAR:</text>
<text x="244.3" y="252">NAME</text>
<text x="260" y="251.9">SIGNATURE</text>
<text x="277.2" y="251.9">DATE</text>
<text x="330.1" y="251.9">TITLE:</text>
<text x="230.6" y="256.1">DRAWN</text>
<text x="230.9" y="260.3">CHK'D</text>
<text x="230.4" y="264.4">APPV'D</text>
<text x="231.1" y="268.8">MFG</text>
<text x="231.5" y="273">Q.A</text>
<text x="285.6" y="272.5">MATERIAL:</text>
<text x="330" y="272.5">DWG NO.</text>
<text x="285.6" y="285.5">WEIGHT:</text>
<text x="330.1" y="285.6">SCALE:1:5</text>
<text x="374.5" y="285.6">SHEET 1 OF 1</text>
</g>
</svg>
